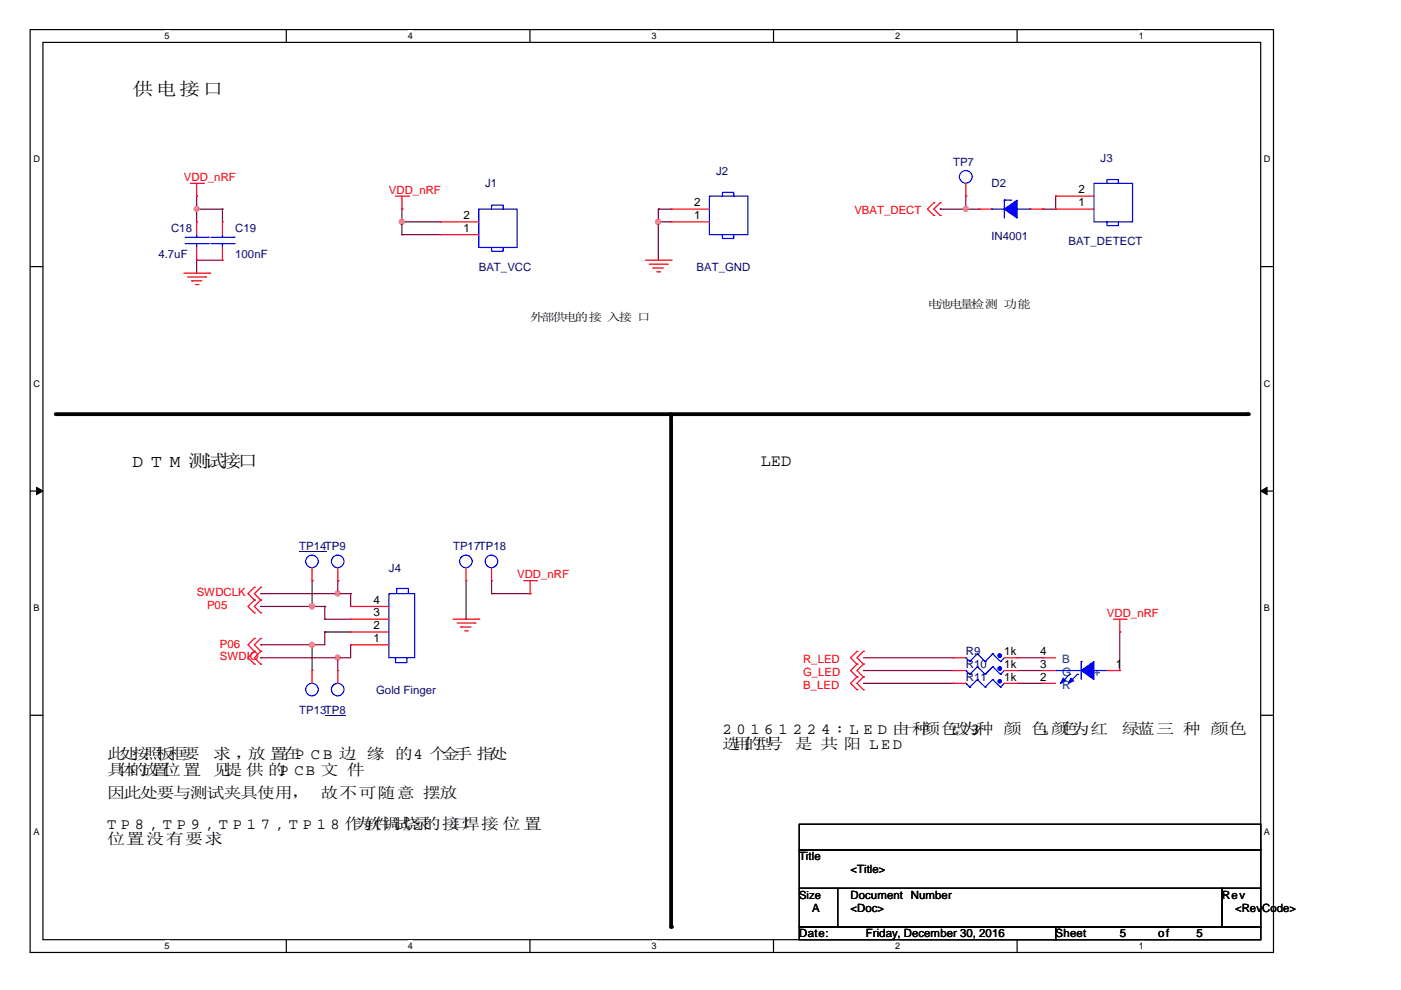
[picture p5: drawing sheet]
<svg xmlns="http://www.w3.org/2000/svg" width="297mm" height="210mm" viewBox="0 0 297 210" stroke-linecap="round" stroke-linejoin="round" font-family="sans-serif">
<path d="M6.4 6.3h263.6v195.6h-263.6zM9.1 9h258.2v190.2h-258.2z" fill="none" stroke="#000" stroke-width=".25"/>
<g fill="#fff">
<path d="M34.9 6.5h1v2.2h-1z"/>
<path d="M34.9 199.4h1v2.2h-1z"/>
</g>
<path d="M60.7 6.3v2.7M60.7 199.2v2.7" fill="none" stroke="#000" stroke-width=".25"/>
<g fill="#fff">
<path d="M86.5 6.5h1v2.2h-1z"/>
<path d="M86.5 199.4h1v2.2h-1z"/>
</g>
<path d="M112.4 6.3v2.7M112.4 199.2v2.7" fill="none" stroke="#000" stroke-width=".25"/>
<g fill="#fff">
<path d="M138.1 6.5h1.1v2.2h-1.1z"/>
<path d="M138.1 199.4h1.1v2.2h-1.1z"/>
</g>
<path d="M164 6.3v2.7M164 199.2v2.7" fill="none" stroke="#000" stroke-width=".25"/>
<g fill="#fff">
<path d="M189.8 6.5h1v2.2h-1z"/>
<path d="M189.8 199.4h1v2.2h-1z"/>
</g>
<path d="M215.6 6.3v2.7M215.6 199.2v2.7" fill="none" stroke="#000" stroke-width=".25"/>
<g fill="#fff">
<path d="M241.4 6.5h1.1v2.2h-1.1z"/>
<path d="M241.4 199.4h1.1v2.2h-1.1z"/>
<path d="M7.1 32.7h1.3v2.2h-1.3z"/>
<path d="M268 32.7h1.3v2.2h-1.3z"/>
<path d="M7.1 80.2h1.3v2.2h-1.3z"/>
<path d="M268 80.2h1.3v2.2h-1.3z"/>
</g>
<path d="M6.4 56.5h2.7M267.3 56.5h2.7" fill="none" stroke="#000" stroke-width=".25"/>
<g fill="#fff">
<path d="M7.1 127.8h1.2v2.2h-1.2z"/>
<path d="M268 127.8h1.2v2.2h-1.2z"/>
</g>
<path d="M6.4 104.1h2.7M267.3 104.1h2.7" fill="none" stroke="#000" stroke-width=".25"/>
<g fill="#000" stroke="#000" stroke-width=".21">
<path d="M7.7 103.3l1.4 .8-1.4 .8z" fill-rule="evenodd"/>
<path d="M267.3 104.1l1.3-.8v1.6z" fill-rule="evenodd"/>
</g>
<g fill="#fff">
<path d="M7.1 175.3h1.2v2.2h-1.2z"/>
<path d="M268 175.3h1.2v2.2h-1.2z"/>
</g>
<path d="M6.4 151.7h2.7M267.3 151.7h2.7M169.5 174.8h97.8v5.4h-97.8zM169.5 180.2h97.8v8.2h-97.8zM169.5 188.4h8.1v8.1h-8.1zM169.5 196.5h54.3v2.7h-54.3zM177.6 188.4h81.5v8.1h-81.5zM223.8 196.5h43.5v2.7h-43.5zM259.1 188.4h8.2v8.1h-8.2z" fill="none" stroke="#000" stroke-width=".25"/>
<path d="M11.8 87.8h252.8M142.3 87.8v108.7" fill="none" stroke="#000" stroke-width=".8"/>
<g fill="#000">
<circle cx="264.6" cy="87.8" r=".4"/>
<circle cx="142.3" cy="196.5" r=".4"/>
</g>
<g fill="none" stroke="#800040" stroke-width=".25">
<path d="M41.7 55.2h.1M41.7 44.3h.1M41.7 41.6h.1M41.7 44.3h5.5M41.7 41.6v5.4M41.7 55.2v2.7M41.7 55.2h5.5M47.2 44.3h.1M47.2 44.3v2.7M85.2 47h.1M85.2 44.3h.1M85.2 49.8h.1"/>
<path d="M85.2 47h8.1M85.2 44.3v5.5M85.2 49.8h8.1M139.6 44.3h.1M139.6 47h.1M139.6 47h2.7M139.6 44.3h2.7M139.6 44.3v10.9M199.3 44.3h.1M199.3 44.3h8.2M204.8 44.3h.1M204.8 41.6h.1"/>
<path d="M204.8 41.6v2.7M221.1 44.3h.1M223.8 41.6h.1M223.8 41.6v2.7h-2.7M55.3 125.9h.1M55.3 128.6h.1M55.3 139.5h.1M55.3 136.7h.1M55.3 125.9h19M55.3 128.6h13.6M66.2 128.6h.1M66.2 136.7h.1"/>
<path d="M66.2 123.1h.1M66.2 123.1v5.5M66.2 136.7v5.5M68.9 131.3h.1M68.9 128.6h.1M68.9 134h.1M68.9 131.3h5.4M68.9 128.6v2.7M68.9 134v2.7h-13.6M68.9 134h5.4M71.6 125.9h.1M71.6 139.5h.1"/>
<path d="M71.6 123.1h.1M71.6 123.1v2.8M71.6 139.5v2.7M74.3 125.9h.1M74.3 136.7h.1M74.3 136.7v2.8h-19M74.3 125.9v2.7M98.8 131.3h.1M98.8 123.1v8.2M104.2 125.9h.1M104.2 125.9h8.2M104.2 123.1v2.8"/>
<path d="M112.4 125.9h.1M183 139.5h19.1M202.1 139.5h.1M215.6 139.5h.1M215.6 139.5h5.5M237.4 134h.1M237.4 134v8.2M183 142.2h19.1M183 144.9h19.1M202.1 142.2h.1M202.1 144.9h.1M215.6 142.2h.1"/>
<path d="M215.6 144.9h.1M215.6 142.2h5.5M215.6 144.9h5.5"/>
</g>
<g fill="#f0f" stroke="#f0f" stroke-width=".25">
<circle cx="85.2" cy="47" r=".52"/>
<circle cx="139.5" cy="47" r=".52"/>
<circle cx="41.7" cy="44.3" r=".51"/>
<circle cx="204.8" cy="44.3" r=".51"/>
<circle cx="71.6" cy="125.8" r=".51"/>
<circle cx="66.1" cy="128.6" r=".54"/>
<circle cx="71.6" cy="139.4" r=".51"/>
<circle cx="66.2" cy="136.7" r=".52"/>
</g>
<g fill="none" stroke="#f00" stroke-width=".25">
<path d="M40.3 38.9h2.8M41.7 38.9v2.7M43.1 38.9h.1M204.8 38.9v2.7M39 57.9h5.4M39.8 58.7h3.8M40.6 59.5h.1M40.6 59.5h2.2M41.7 41.6h.1M41.7 47h.1M41.7 55.2h.1M41.7 47v2.8"/>
<path d="M41.7 52.5v2.7M43.6 58.7h.1M44.4 57.9h.1M47.2 47h.1M47.2 55.2h.1M47.2 47v2.8M47.2 52.5v2.7M83.9 41.6h2.7M85.2 44.3h.1M85.2 41.6v2.7M86.6 41.6h.1M93.3 49.8h.1"/>
<path d="M93.3 47h.1M93.3 49.8h8.2M93.3 47h8.2M136.8 55.2h5.5M137.7 56h3.8M138.5 56.8h.1M138.5 56.8h2.1M139.3 57.6h.5M139.8 57.6h.1M141.5 56h.1M142.3 55.2h.1M142.3 47h.1"/>
<path d="M142.3 44.3h.1M142.3 47h8.1M142.3 44.3h8.1M198 43h.1M198 45.7h.1M198 43l-1.4 1.3 1.4 1.4M199.3 43h.1M199.3 45.7h.1M199.3 43l-1.3 1.3 1.3 1.4M204.8 41.6h.1M207.5 44.3h.1M207.5 44.3h2.7"/>
<path d="M218.4 44.3h2.7M221.1 44.3h.1M223.8 44.3h.1M223.8 41.6h.1M223.8 41.6h8.1M223.8 44.3h8.1M41.4 60.3h.6M42 60.3h.1M53.9 127.2h.1M53.9 129.9h.1M53.9 124.5h.1M53.9 138.1h.1"/>
<path d="M53.9 135.4h.1M53.9 127.2l-1.3 1.4 1.3 1.3M53.9 124.5l-1.3 1.4 1.3 1.3M53.9 138.1l-1.3 1.4 1.3 1.3M53.9 135.4l-1.3 1.3 1.3 1.4M55.3 127.2h.1M55.3 129.9h.1M55.3 124.5h.1M55.3 138.1h.1M55.3 135.4h.1M55.3 127.2l-1.4 1.4 1.4 1.3M55.3 124.5l-1.4 1.4 1.4 1.3"/>
<path d="M55.3 138.1l-1.4 1.4 1.4 1.3M55.3 135.4l-1.4 1.3 1.4 1.4M66.2 123.1h.1M66.2 120.4v2.7M71.6 123.1h.1M71.6 120.4v2.7M74.3 136.7h.1M74.3 134h.1M74.3 131.3h.1M74.3 128.6h.1M74.3 131.3h8.2M74.3 136.7h8.2"/>
<path d="M74.3 134h8.2M74.3 128.6h8.2M96.1 131.3h5.4M96.9 132.1h3.8M97.7 132.9h.1M97.7 132.9h2.2M98.5 133.7h.6M98.8 123.1h.1M98.8 120.4v2.7M99.1 133.7h.1M100.7 132.1h.1M101.5 131.3h.1"/>
<path d="M104.2 123.1h.1M104.2 120.4v2.7M111 123.1h2.7M112.4 125.9h.1M112.4 123.1v2.8M113.7 123.1h.1M181.7 138.1h.1M181.7 138.1l-1.4 1.4 1.4 1.3M183 138.1h.1M183 138.1l-1.3 1.4 1.3 1.3M202.1 139.5h.1M202.1 139.5h2.7"/>
<path d="M212.9 139.5h2.7M215.6 139.5h.1M221.1 139.5h.1M221.1 139.5h2.7M236.1 131.3h2.7M237.4 134h.1M237.4 131.3v2.7M238.8 131.3h.1M53.9 140.8h.1M55.3 140.8h.1M66.2 142.2h.1M66.2 142.2v2.7"/>
<path d="M71.6 142.2h.1M71.6 142.2v2.7M181.7 140.8h.1M181.7 143.5h.1M181.7 146.2h.1M181.7 140.8l-1.4 1.4 1.4 1.3M181.7 143.5l-1.4 1.4 1.4 1.3M183 140.8h.1M183 143.5h.1M183 146.2h.1M183 140.8l-1.3 1.4 1.3 1.3M183 143.5l-1.3 1.4 1.3 1.3"/>
<path d="M202.1 142.2h.1M202.1 144.9h.1M202.1 142.2h2.7M202.1 144.9h2.7M212.9 142.2h2.7M212.9 144.9h2.7M215.6 142.2h.1M215.6 144.9h.1M221.1 144.9h.1M221.1 142.2h.1M221.1 142.2h2.7M221.1 144.9h2.7"/>
<path d="M234.7 142.2h2.7M237.4 142.2h.1"/>
</g>
<g fill="none" stroke="#00f" stroke-width=".25">
<path d="M231.9 38.9h8.2v8.1h-8.2zM234.7 38.9v-.8h2.4v.8M39.3 51.7h4.9M39.3 50.3h4.9M41.7 50.3h.1M41.7 51.7h.1M41.7 49.8v.5M41.7 51.7v.8M44.2 51.7h.1M44.2 50.3h.1M44.7 51.7h4.9M44.7 50.3h4.9"/>
<path d="M47.2 50.3h.1M47.2 51.7h.1M47.2 49.8v.5M47.2 51.7v.8M49.6 51.7h.1M49.6 50.3h.1M101.5 44.3h8.1v8.2h-8.1zM104.2 52.5v.8h2.5v-.8M104.2 44.3v-.8h2.5v.8M150.4 41.6h8.2v8.2h-8.2zM153.2 49.8v.8h2.4v-.8M153.2 41.6v-.8h2.4v.8"/>
<path d="M210.2 44.3h.1M210.2 44.3h2.7M212.9 42.4h.1M212.9 42.4v3.8M212.9 42.4h1.4M214.3 42.4h.1M215.6 44.3h2.8M218.4 44.3h.1M234.7 47v.9h2.4v-.9M82.5 125.9h5.4v13.6h-5.4zM83.9 139.5v1h2.4v-1M84.1 125.9v-1.1h2.5v1.1"/>
<path d="M204.8 139.5h.1M204.8 139.5l.8 .8M207.2 138.6h.1M207.2 138.6l1.7 1.7M207.2 138.6l-1.6 1.7M210.5 138.6h.1M210.5 138.6l1.6 1.7M210.5 138.6l-1.6 1.7M212.9 139.5l-.8 .8M204.8 142.2h.1M204.8 144.9h.1M204.8 142.2l.8 .8"/>
<path d="M204.8 144.9l.8 .8M205.6 143h.1M205.6 145.7h.1M205.6 140.3h.1M207.2 141.4h.1M207.2 144.1h.1M207.2 141.4l1.7 1.6M207.2 141.4l-1.6 1.6M207.2 144.1l1.7 1.6M207.2 144.1l-1.6 1.6M208.9 143h.1M208.9 145.7h.1"/>
<path d="M208.9 140.3h.1M210.5 141.4h.1M210.5 144.1h.1M210.5 141.4l1.6 1.6M210.5 141.4l-1.6 1.6M210.5 144.1l1.6 1.6M210.5 144.1l-1.6 1.6M212.1 143h.1M212.1 145.7h.1M212.1 140.3h.1M212.9 142.2l-.8 .8M212.9 144.9l-.8 .8"/>
<path d="M223.8 142.2h.1M223.8 142.2h5.4M226.8 143h.1M226.8 143l-1.6 1.6M228.4 143h.1M228.4 143l-1.6 1.6M229.2 140.3h.1M229.2 140.3v3.8M231.9 142.2h.1M231.9 142.2h2.8"/>
<circle cx="204.8" cy="37.5" r="1.34"/>
<circle cx="66.1" cy="119" r="1.33"/>
<circle cx="71.6" cy="119" r="1.33"/>
<circle cx="98.8" cy="119" r="1.33"/>
<circle cx="104.2" cy="119" r="1.33"/>
<circle cx="66.1" cy="146.2" r="1.33"/>
<circle cx="71.6" cy="146.2" r="1.33"/>
</g>
<g fill="#00f" stroke="#00f" stroke-width=".25">
<path d="M229.2 142.2l2.7-1.9v3.8z" fill-rule="evenodd"/>
<path d="M227.1 143.8l.5 .5-1.1 .6z" fill-rule="evenodd"/>
<path d="M225.4 143.8l.6 .5-1.1 .6z" fill-rule="evenodd"/>
<path d="M212.9 44.3l2.7-1.9v3.8z" fill-rule="evenodd"/>
<circle cx="212" cy="141.7" r=".38"/>
<circle cx="212" cy="144.5" r=".38"/>
<circle cx="212" cy="139" r=".39"/>
</g>
<path d="M63.5 117h5.8M68.9 151.8h4.4" fill="none" stroke="#000080" stroke-width=".21"/>
<g font-size="3.8">
<text x="28.1" y="20.2">供电接口</text>
<text x="28.1" y="99">D T M 测试接口</text>
</g>
<text font-size="3.6" x="161.3" y="98.7">LED</text>
<g font-size="3.3">
<text x="153.2" y="155.6">2 0 1</text>
<text x="162.1" y="155.6">6 1 2 2 4 : L E D 由种</text>
<text x="191.2" y="155.6">一颜色为种 颜 色颜为红</text>
<text x="201.6" y="155.6">改3</text>
<text x="220.7" y="155.6">，色</text>
<text x="237.9" y="155.6">绿蓝三 种 颜色</text>
<text x="22.7" y="161">此处按照板框要</text>
<text x="45.2" y="161">求 ，放 置在P C B 边 缘 的4 个金手 指处</text>
<text x="153.2" y="158.8">选 的 号</text>
<text x="155.4" y="158.8">用 型</text>
<text x="168.5" y="158.8">是 共 阳 LED</text>
<text x="22.7" y="164.3">具 的 置</text>
<text x="25.1" y="164.3">体 放 位置</text>
<text x="45.1" y="164.3">见</text>
<text x="47.5" y="164.3">提 供 的P CB 文 件</text>
<text x="22.7" y="169.2">因此处要与测试夹具使用， 故不可随意 摆放</text>
<text x="22.7" y="175.7">T P 8 , T P 9 , T P 1 7 , T P 1 8 作软调烧的接焊接 位 置</text>
<text x="22.7" y="179">位置没有要求</text>
<text x="75.1" y="175.7">为件试录</text>
<text x="95.8" y="175.7">口</text>
</g>
<g font-size="2.5">
<text x="228.7" y="41">2</text>
<text x="98.3" y="46.5">2</text>
<text x="147.2" y="46.5">1</text>
<text x="147.2" y="43.7">2</text>
<text x="228.7" y="43.7">1</text>
<text x="98.3" y="49.2">1</text>
<text x="79.2" y="130.7">3</text>
<text x="79.2" y="128">4</text>
<text x="79.2" y="136.1">1</text>
<text x="79.2" y="133.4">2</text>
<text x="220.6" y="141.6">3</text>
<text x="220.6" y="138.9">4</text>
<text x="236.6" y="141.6">1</text>
<text x="220.6" y="144.3">2</text>
</g>
<g font-size="2.5" fill="#004080">
<text x="225.2" y="143.3">G</text>
<text x="225.2" y="140.6">B</text>
<text x="231.9" y="143.3">+</text>
<text x="225.2" y="146">R</text>
</g>
<g font-size="2.4" fill="#000080">
<text x="202.1" y="35.1">TP7</text>
<text x="233.3" y="34.3">J3</text>
<text x="102.9" y="39.7">J1</text>
<text x="151.8" y="37">J2</text>
<text x="210.2" y="39.7">D2</text>
<text x="36.3" y="49.2">C18</text>
<text x="49.9" y="49.2">C19</text>
<text x="210.2" y="50.9">IN4001</text>
<text x="226.5" y="52">BAT_DETECT</text>
<text x="33.6" y="54.7">4.7uF</text>
<text x="49.9" y="54.7">100nF</text>
<text x="101.5" y="57.4">BAT_VCC</text>
<text x="147.7" y="57.4">BAT_GND</text>
<text x="63.5" y="116.6">TP14TP9</text>
<text x="96.1" y="116.6">TP17TP18</text>
<text x="82.5" y="121.3">J4</text>
<text x="204.8" y="141.7">R10</text>
<text x="204.8" y="138.9">R9</text>
<text x="79.8" y="147.1">Gold Finger</text>
<text x="204.8" y="144.4">R11</text>
<text x="63.5" y="151.4">TP13TP8</text>
</g>
<g font-size="2.4" fill="#f00">
<text x="39" y="38.4">VDD_nRF</text>
<text x="82.5" y="41.1">VDD_nRF</text>
<text x="181.1" y="45.4">VBAT_DECT</text>
<text x="109.6" y="122.6">VDD_nRF</text>
<text x="41.7" y="126.4">SWDCLK</text>
<text x="43.9" y="129.1">P05</text>
<text x="234.7" y="130.8">VDD_nRF</text>
<text x="46.6" y="137.3">P06</text>
<text x="46.6" y="140">SWDIO</text>
<text x="170.3" y="140.6">R_LED</text>
<text x="170.3" y="143.3">G_LED</text>
<text x="170.3" y="146">B_LED</text>
</g>
<g font-size="2.4">
<text x="196.6" y="65.3">电池电量检测 功能</text>
<text x="112.4" y="68">外部供电的接 入接 口</text>
<text x="212.9" y="141.7">1k</text>
<text x="212.9" y="138.9">1k</text>
<text x="212.9" y="144.4">1k</text>
<text x="169.5" y="182.4">Title</text>
<text x="180.3" y="185.1">&lt;Title&gt;</text>
<text x="169.5" y="190.6">Size</text>
<text x="180.3" y="190.6">Document Number</text>
<text x="259.1" y="190.6">Rev</text>
<text x="172.2" y="193.3">A</text>
<text x="180.3" y="193.3">&lt;Doc&gt;</text>
<text x="261.9" y="193.3">&lt;Rev</text>
<text x="267.6" y="193.3">Code&gt;</text>
<text x="169.5" y="198.7">Date:</text>
<text x="183.6" y="198.7">Friday, December 30, 2016</text>
<text x="223.8" y="198.7">Sheet</text>
<text x="237.4" y="198.7">5</text>
<text x="245.5" y="198.7">of</text>
<text x="253.7" y="198.7">5</text>
</g>
<g font-size="1.9">
<text x="34.9" y="8.3">5</text>
<text x="86.5" y="8.3">4</text>
<text x="138.1" y="8.3">3</text>
<text x="189.8" y="8.3">2</text>
<text x="241.4" y="8.3">1</text>
<text x="7.1" y="34.4">D</text>
<text x="268" y="34.4">D</text>
<text x="7.1" y="82">C</text>
<text x="268" y="82">C</text>
<text x="7.1" y="129.6">B</text>
<text x="268" y="129.6">B</text>
<text x="7.1" y="177.1">A</text>
<text x="268" y="177.1">A</text>
<text x="34.9" y="201.2">5</text>
<text x="86.5" y="201.2">4</text>
<text x="138.1" y="201.2">3</text>
<text x="189.8" y="201.2">2</text>
<text x="241.4" y="201.2">1</text>
</g>
</svg>
